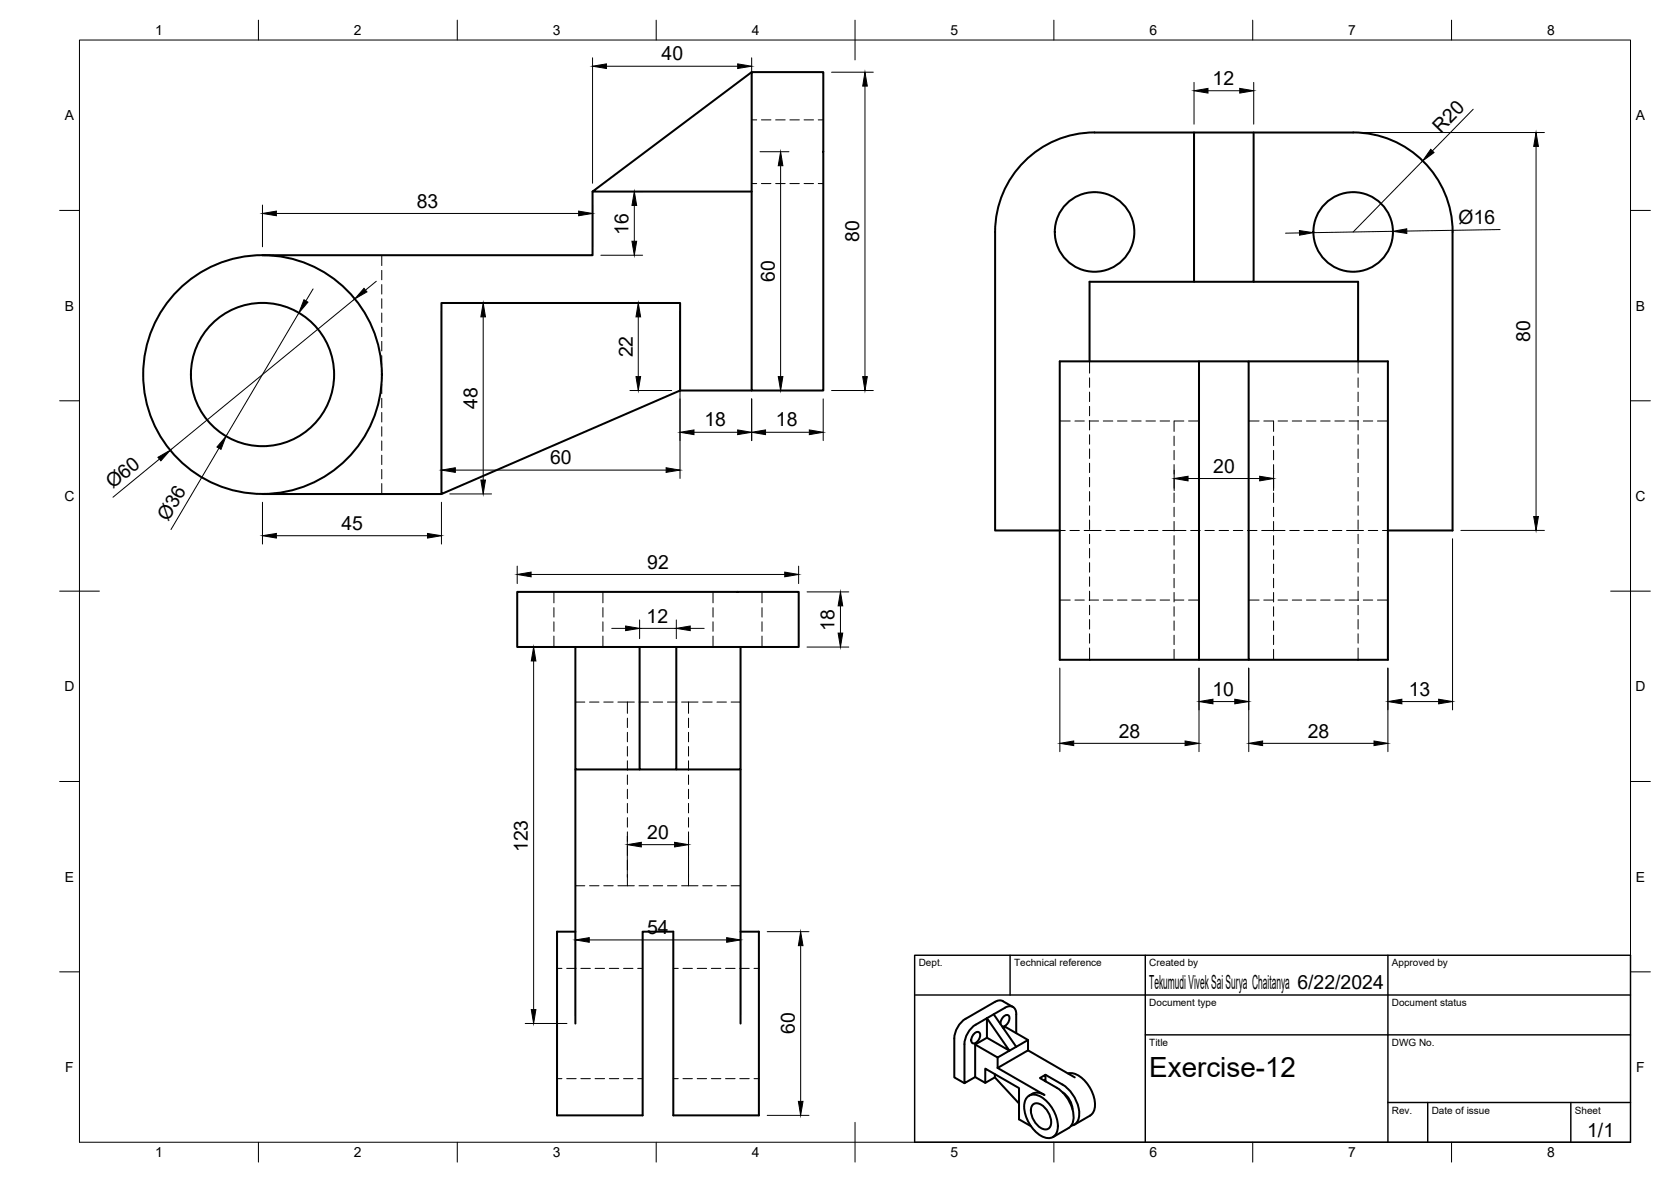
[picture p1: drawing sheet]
<svg xmlns="http://www.w3.org/2000/svg" width="420mm" height="297mm" viewBox="0 0 420 297" stroke-linecap="round" stroke-linejoin="round" font-family="sans-serif">
<!-- layer: Visible -->
<g fill="none" stroke="#000" stroke-width=".51">
<path d="M189 18.1h18v80h-18zM189 18.1l-40 30h40M275.2 33.3h65M275.2 33.3a25 25 0 0 0-25 25v75h16.3M300.2 33.3v37.5h15v-37.5M340.2 33.3a25 25 0 0 1 25.1 25M149 48.1v16h-83M365.2 58.3v75h-16.2M111 76.1h60v22l-60 26zM300.2 70.8h-26.2v20M315.2 70.8h26.3v20h-27.5M171 98.1h18"/>
<path d="M301.5 90.8h-35v75h35v-75h12.5v75h35v-75h-7.5M66 124.1h45M130 148.7h70.8v13.9h-70.8zM144.7 162.6v30.8h16.1M160.8 162.6v30.8h9.3v-30.8M186.2 162.6v30.8h-16.1M301.5 165.8h12.5M144.7 193.4v63.8M186.2 193.4v63.8M144.7 234.1h-4.6v46.2h21.5v-46.2h7.7v46.2h21.5v-46.2h-4.6M245 259.7a.82 .82 0 0 1 1.4 0 2.08 2.08 0 0 1-1.7 2.5 1.38 1.38 0 0 1 0-2.1zM245.3 257.5l7.4-4.2a1.72 1.72 0 0 1 2-.3 1.72 1.72 0 0 1 .8 1.9v4.7"/>
<path d="M245.3 257.5a6.3 6.3 0 0 0-2.8 4.9v9.8l2.7-1.5v-8.2l3-1.7v-4.9l5.6 8.1-5.6-3.2M249.9 254.9l5.6 8.2-4.7 2.7-5.6-3.3M250.1 251.8l-7.3 4.2a6.3 6.3 0 0 0-2.8 4.9l-.1 9.8 2.6 1.5M250.2 251.8l.8-.4h.8l2.9 1.7M251.6 257.3a2.06 2.06 0 0 1 1.8-2.2 1.82 1.82 0 0 1-.8 2.8h-.6M252.3 258.4l.5-.3 5.7 3.3-3 1.7M245.2 270.7l2.5 1.4M250.1 269.9v.8l6.1 6.6M250.1 270.7l-2.4 1.4v-3.6l8.5 4.9v7.9l3 1.7M250.8 268.4l7.7-4.4 11.7 6.7M250.8 265.8v2.6M250.8 268.4l11.8 6.8"/>
<path d="M258.5 261.4v2.6M258.5 275.5a3.2 3.2 0 0 1 3.9 .6 9.1 9.1 0 0 1 3.5 7.7 2.49 2.49 0 0 1-1.6 2.1 2.49 2.49 0 0 1-2.5-.5 9.1 9.1 0 0 1-4.2-8.2l.2-.7zM259.8 277.5a2.29 2.29 0 0 1 3 .9 4.7 4.7 0 0 1 1.3 4.8 1.75 1.75 0 0 1-2.9-.1 5 5 0 0 1-1.7-5.2zM262.6 275.2l-1.1-.5a2.91 2.91 0 0 0-2.8 .6M262.9 271.7v-1.6l-1.4 .8 4.2 2.5a8.7 8.7 0 0 1 4 8.8l-.6 .9-.4 .4M262.9 270.1l4.2 2.4M267.1 272.5a9 9 0 0 1 4.2 8.4 2.35 2.35 0 0 1-2 2M267.3 274.6a5.7 5.7 0 0 1 2.4 4.2M268.5 269.8a5.5 5.5 0 0 1 5.3 3.1 7 7 0 0 1 1.1 6.6l-.8 .8-4 2.3M268.7 283.5l-3.9 2.3"/>
<circle cx="275.2" cy="58.3" r="10"/>
<circle cx="340.2" cy="58.3" r="10"/>
<circle cx="66" cy="94.1" r="30"/>
<circle cx="66" cy="94.1" r="18"/>
</g>
<!-- layer: Hidden -->
<g fill="none" stroke="#000" stroke-width=".25">
<path d="M189 30.1h1.3M191.5 30.1h2.3M195 30.1h2.4M198.6 30.1h2.4M202.2 30.1h2.4M205.7 30.1h1.3M189 46.1h1.3M191.5 46.1h2.3M195 46.1h2.4M198.6 46.1h2.4M202.2 46.1h2.4M205.7 46.1h1.3"/>
<path d="M96 64.1v2.6M96 68v2.3M96 71.5v2.4M96 75.1v2.4M96 78.7v2.3M96 82.2v2.4M96 85.8v2.4M96 89.4v2.4M96 92.9v2.4M96 96.5v2.4M274 90.8v3M274 95v2.4"/>
<path d="M274 98.5v2.4M341.5 98.5v2.4M341.5 95v2.4M341.5 90.8v3M96 100.1v2.4M96 103.7v2.4M96 107.2v2.4M96 110.8v2.4M96 114.4v2.4M96 118v2.3M266.5 105.8h2.6M270.3 105.8h2.3"/>
<path d="M273.9 105.8h2.3M274 102.1v2.4M274 105.7v2.4M274 109.2v2.4M274 112.8v2.4M274 116.4v2.4M274 120v2.4M277.4 105.8h2.4M281 105.8h2.4M284.6 105.8h2.3M288.1 105.8h2.4M291.7 105.8h2.4"/>
<path d="M295.2 105.8v2.6M295.2 109.6v2.4M295.2 113.2v2.4M295.2 116.8v2.3M295.3 105.8h2.4M298.9 105.8h2.6M314 105.8h2.6M317.8 105.8h2.4M320.2 105.8v2.6M320.2 109.6v2.4M320.2 113.2v2.4M320.2 116.8v2.3"/>
<path d="M321.4 105.8h2.3M324.9 105.8h2.4M328.5 105.8h2.4M332.1 105.8h2.4M335.6 105.8h2.4M339.2 105.8h2.4M341.5 120v2.4M341.5 116.4v2.4M341.5 112.8v2.4M341.5 109.2v2.4M341.5 105.7v2.4M341.5 102.1v2.4"/>
<path d="M342.8 105.8h2.4M346.4 105.8h2.6M96 121.5v2.6M266.5 133.3h1.3M269 133.3h2.4M272.6 133.3h4.3M274 123.5v2.4M274 127.1v2.4M274 130.7v2.4M274 134.3v2.3M274 137.8v2.4M278 133.3h2.4"/>
<path d="M281.6 133.3h2.4M285.2 133.3h2.4M288.8 133.3h2.3M292.3 133.3h5.9M295.2 120.3v2.4M295.2 123.9v2.4M295.2 127.5v2.3M295.2 131v2.4M295.2 134.6v2.4M295.2 138.2v2.4M299.4 133.3h2.4M303 133.3h2.3"/>
<path d="M306.5 133.3h2.4M310.1 133.3h2.4M313.7 133.3h2.4M317.2 133.3h5.9M320.2 120.3v2.4M320.2 123.9v2.4M320.2 127.5v2.3M320.2 131v2.4M320.2 134.6v2.4M320.2 138.2v2.4M324.3 133.3h2.4M327.9 133.3h2.4"/>
<path d="M331.4 133.3h2.4M335 133.3h2.4M338.6 133.3h4.2M341.5 137.8v2.4M341.5 134.3v2.3M341.5 130.7v2.4M341.5 127.1v2.4M341.5 123.5v2.4M344 133.3h2.4M347.6 133.3h1.4M139.3 148.7v2.8M139.3 152.7v2.4"/>
<path d="M139.3 156.3v2.4M139.3 159.8v2.8M151.6 148.7v2.8M151.6 152.7v2.4M151.6 156.3v2.4M151.6 159.8v2.8M179.3 148.7v2.8M179.3 152.7v2.4M179.3 156.3v2.4M179.3 159.8v2.8M191.6 148.7v2.8M191.6 152.7v2.4"/>
<path d="M191.6 156.3v2.4M191.6 159.8v2.8M266.5 150.8h2.6M270.3 150.8h2.3M273.9 150.8h2.3M274 141.4v2.4M274 145v2.3M274 148.6v2.3M274 152.1v2.4M274 155.7v2.4M274 159.3v2.3M277.4 150.8h2.4"/>
<path d="M281 150.8h2.4M284.6 150.8h2.3M288.1 150.8h2.4M291.7 150.8h2.4M295.2 141.8v2.3M295.2 145.3v2.4M295.2 148.9v2.4M295.2 152.5v2.4M295.2 156v2.4M295.2 159.6v2.4M295.3 150.8h2.4M298.9 150.8h2.6"/>
<path d="M314 150.8h2.6M317.8 150.8h2.4M320.2 141.8v2.3M320.2 145.3v2.4M320.2 148.9v2.4M320.2 152.5v2.4M320.2 156v2.4M320.2 159.6v2.4M321.4 150.8h2.3M324.9 150.8h2.4M328.5 150.8h2.4M332.1 150.8h2.4"/>
<path d="M335.6 150.8h2.4M339.2 150.8h2.4M341.5 159.3v2.3M341.5 155.7v2.4M341.5 152.1v2.4M341.5 148.6v2.3M341.5 145v2.3M341.5 141.4v2.4M342.8 150.8h2.4M346.4 150.8h2.6M144.7 176.4h2.3M148.2 176.4h2.4"/>
<path d="M151.8 176.4h2.4M155.4 176.4h4.1M157.8 176.4v2.9M160.7 176.4h2.3M164.3 176.4h2.3M167.8 176.4h2.4M171.4 176.4h4.1M173.1 176.4v2.9M176.7 176.4h2.4M180.3 176.4h2.3M183.8 176.4h2.4M274 162.8v3"/>
<path d="M295.2 163.2v2.6M320.2 163.2v2.6M341.5 162.8v3M157.8 180.5v2.3M157.8 184v2.4M157.8 187.6v2.4M157.8 191.2v2.4M157.8 194.8v2.3M157.8 198.3v2.4M173.1 180.5v2.3M173.1 184v2.4M173.1 187.6v2.4"/>
<path d="M173.1 191.2v2.4M173.1 194.8v2.3M173.1 198.3v2.4M157.8 201.9v2.4M157.8 205.5v2.4M157.8 209v2.4M157.8 212.6v2.4M157.8 216.2v2.4M157.8 219.8v2.8M173.1 201.9v2.4M173.1 205.5v2.4M173.1 209v2.4"/>
<path d="M173.1 212.6v2.4M173.1 216.2v2.4M173.1 219.8v2.8M144.7 222.6h2.3M148.2 222.6h2.4M151.8 222.6h2.4M155.4 222.6h4.1M160.7 222.6h2.3M164.3 222.6h2.3M167.8 222.6h2.4M171.4 222.6h4.1M176.7 222.6h2.4"/>
<path d="M180.3 222.6h2.3M183.8 222.6h2.4M140.1 243.4h1.2M142.5 243.4h2.4M146 243.4h2.4M149.6 243.4h2.4M153.2 243.4h2.4M156.8 243.4h2.4M160.3 243.4h1.3M169.3 243.4h1.2M171.7 243.4h2.4M175.3 243.4h2.4"/>
<path d="M178.9 243.4h2.4M182.4 243.4h2.4M186 243.4h2.4M189.6 243.4h1.2M140.1 271.1h1.2M142.5 271.1h2.4M146 271.1h2.4M149.6 271.1h2.4M153.2 271.1h2.4M156.8 271.1h2.4M160.3 271.1h1.3M169.3 271.1h1.2"/>
<path d="M171.7 271.1h2.4M175.3 271.1h2.4M178.9 271.1h2.4M182.4 271.1h2.4M186 271.1h2.4M189.6 271.1h1.2"/>
</g>
<!-- layer: BORDER -->
<g fill="none" stroke="#000" stroke-width=".25">
<path d="M20 10.1h390v276.9h-390zM65 5.1v5M115 5.1v5M165 5.1v5M215 5.1v10M265 5.1v5M315 5.1v5M365 5.1v5M15 52.9h5M410 52.9h5M15 100.7h5M410 100.7h5"/>
<path d="M15 148.6h10M405 148.6h10M15 196.4h5M410 196.4h5M15 244.2h5M410 244.2h5M65 287v5M115 287v5M165 287v5M215 282.1v9.9M265 287v5M315 287v5"/>
<path d="M365 287v5"/>
</g>
<!-- layer: TITLEBLOCK -->
<path d="M230 240.1h180v46.9h-180zM230 250h180M254 240.1v9.9M288 240.1v46.9M349 240.1v46.9M288 260.1h122M349 277.1h61M359 277.1v9.9M395 277.1v9.9" fill="none" stroke="#000" stroke-width=".36"/>
<!-- layer: FD_Dimensions -->
<g fill="none" stroke="#000" stroke-width=".25">
<path d="M149 14.5v31.5M152.5 16.6h33M189 14.5v31.5M209.1 18.1h10.5M191.1 38.1h7.3M217.5 21.6v73M300.2 20.7v10.5M303.7 22.8h8M315.2 20.7v10.5M342.3 33.3h46M370.4 27.5l-10.2 10.4M386.2 36.8v93"/>
<path d="M66 51.5v10.5M69.5 53.6h76M149 51.5v10.5M151.1 48.1h10.5M159.5 51.6v9M196.3 41.6v53M326.7 58.5l-3.5 .1M350.2 58.1l-20 .4M357.7 40.4l-17.5 17.9M377.2 57.7l-23.5 .4M75.1 78.6l-18.3 31M78.7 72.6l-1.8 3"/>
<path d="M89.2 75.1l-46.4 38M94.6 70.7l-2.7 2.2M111 78.2v42M113.1 76.1h10.5M121.5 79.6v41M151.1 64.1h10.5M158.4 76.1h10.5M160.5 79.6v15M171 78.2v42M158.4 98.1h10.5M191.1 98.1h7.3M209.1 98.1h10.5"/>
<path d="M40.1 115.4l-11.7 9.6M55.1 112.6l-12.1 20.5M114.5 118.1h53M174.5 108.6h11M189 100.2v10.5M192.5 108.6h11M207 100.2v10.5M295.2 118.2v5.1M320.2 118.2v5.1M66 126.2v10.5M69.5 134.6h38M111 126.2v10.5"/>
<path d="M113.1 124.1h10.5M298.7 120.3h18M365.2 135.4v43M367.3 133.3h21M130 142.3v4.3M133.5 144.4h63.8M153.8 157.9h3.5M160.8 155.8v4.7M160.8 157.9h9.3M170.1 155.8v4.7M173.5 157.9h3.6M200.8 142.3v4.3"/>
<path d="M202.9 148.7h10.5M211.3 152.3v6.8M132.1 162.6h10.5M134.2 166.1v87.6M202.9 162.6h10.5M266.5 167.9v21M301.5 167.9v21M305 176.3h5.5M314 167.9v21M349 167.9v21M352.5 176.3h9.2M270 186.8h28"/>
<path d="M317.5 186.8h28M157.7 210.1v10.4M161.2 212.3h8.4M173.1 210.1v10.4M144.7 234.1v21M148.2 236.2h34.5M186.2 234.1v21M192.9 234.1h10.5M201.3 237.6v39.2M132.1 257.2h10.5M192.9 280.3h10.5"/>
</g>
<g fill="#000" stroke="#000" stroke-width=".25">
<path d="M149 16.6l3.5-.5v1.1zM185.5 16.1l3.5 .5-3.5 .6zM217.5 18.1l.6 3.5h-1.2zM300.2 22.8l3.5-.6v1.2zM311.7 22.2l3.5 .6-3.5 .6zM359.7 37.5l.9 .8-2.9 2.1zM386.2 33.3l.6 3.5h-1.2zM66 53.6l3.5-.5v1.1zM145.5 53.1l3.5 .5-3.5 .6zM159.5 48.1l.6 3.5h-1.2zM196.3 38.1l.5 3.5h-1.1zM326.7 57.9l3.5 .6-3.5 .6z"/>
<path d="M350.2 58.1l3.5-.6v1.2zM76.4 75.3l1 .6-2.3 2.7zM91.5 72.5l.8 .8-3.1 1.8zM121.5 76.1l.6 3.5h-1.2zM158.9 60.6h1.2l-.6 3.5zM160.5 76.1l.6 3.5h-1.2zM159.9 94.6h1.2l-.6 3.5zM195.7 94.6h1.1l-.5 3.5zM216.9 94.6h1.2l-.6 3.5zM39.7 114.9l3.1-1.8-2.4 2.7zM56.8 109.6l-1.2 3.3-1.1-.6zM111 118.1l3.5-.6v1.2z"/>
<path d="M167.5 117.5l3.5 .6-3.5 .6zM171 108.6l3.5-.6v1.2zM185.5 108l3.5 .6-3.5 .6zM189 108.6l3.5-.6v1.2zM203.5 108l3.5 .6-3.5 .6zM295.2 120.3l3.5-.6v1.1zM316.7 119.7l3.5 .6-3.5 .5zM66 134.6l3.5-.5v1.1zM107.5 134.1l3.5 .5-3.5 .6zM120.9 120.6h1.2l-.6 3.5zM385.6 129.8h1.2l-.6 3.5zM130 144.4l3.5-.6v1.2z"/>
<path d="M157.3 157.3l3.5 .6-3.5 .6zM170.1 157.9l3.4-.6v1.2zM197.3 143.8l3.5 .6-3.5 .6zM210.7 159.1h1.2l-.6 3.5zM211.3 148.7l.6 3.6h-1.2zM134.2 162.6l.5 3.5h-1.1zM301.5 176.3l3.5-.6v1.2zM310.5 175.7l3.5 .6-3.5 .6zM349 176.3l3.5-.6v1.2zM361.7 175.7l3.5 .6-3.5 .6zM266.5 186.8l3.5-.6v1.2zM298 186.2l3.5 .6-3.5 .6z"/>
<path d="M314 186.8l3.5-.6v1.2zM345.5 186.2l3.5 .6-3.5 .6zM157.7 212.3l3.5-.6v1.1zM169.6 211.7l3.5 .6-3.5 .5zM144.7 236.2l3.5-.6v1.2zM182.7 235.6l3.5 .6-3.5 .6zM201.3 234.1l.6 3.5h-1.2zM133.6 253.7h1.1l-.5 3.5zM200.7 276.8h1.2l-.6 3.5z"/>
</g>
<text font-size="7" x="289" y="270.6">Exercise-12</text>
<g font-size="4.9">
<text x="166.3" y="15.2">40</text>
<text x="304.9" y="21.4">12</text>
<text x="362.3" y="33.7" transform="rotate(-46 362.3 33.7)">R20</text>
<text x="104.8" y="52.2">83</text>
<text x="158" y="59" transform="rotate(-90 158 59)">16</text>
<text x="366.8" y="56.3" transform="rotate(-1 366.8 56.3)">Ø16</text>
<text x="216" y="60.8" transform="rotate(-90 216 60.8)">80</text>
<text x="194.8" y="70.8" transform="rotate(-90 194.8 70.8)">60</text>
<text x="159.1" y="89.8" transform="rotate(-90 159.1 89.8)">22</text>
<text x="384.8" y="86" transform="rotate(-90 384.8 86)">80</text>
<text x="120" y="102.8" transform="rotate(-90 120 102.8)">48</text>
<text x="177.1" y="107.2">18</text>
<text x="195.1" y="107.2">18</text>
<text x="138.3" y="116.7">60</text>
<text x="305.1" y="118.8">20</text>
<text x="28.3" y="123" transform="rotate(-39 28.3 123)">Ø60</text>
<text x="42.3" y="131.3" transform="rotate(-59 42.3 131.3)">Ø36</text>
<text x="85.8" y="133.2">45</text>
<text x="162.8" y="142.9">92</text>
<text x="162.6" y="156.5">12</text>
<text x="209.9" y="158.5" transform="rotate(-90 209.9 158.5)">18</text>
<text x="304.9" y="174.8">10</text>
<text x="354.2" y="174.8">13</text>
<text x="281.3" y="185.3">28</text>
<text x="328.8" y="185.3">28</text>
<text x="132.7" y="214.2" transform="rotate(-90 132.7 214.2)">123</text>
<text x="162.8" y="210.8">20</text>
<text x="162.7" y="234.7">54</text>
<text x="289" y="248.5">Tekumudi Vivek Sai Surya Chaitanya 6/22/2024</text>
<text x="199.9" y="259.9" transform="rotate(-90 199.9 259.9)">60</text>
<text x="399.1" y="285.7">1/1</text>
</g>
<g font-size="3.5">
<text x="39" y="8.8">1</text>
<text x="89" y="8.8">2</text>
<text x="139" y="8.8">3</text>
<text x="189" y="8.8">4</text>
<text x="239" y="8.8">5</text>
<text x="289" y="8.8">6</text>
<text x="339" y="8.8">7</text>
<text x="389" y="8.8">8</text>
<text x="16.3" y="30.2">A</text>
<text x="411.3" y="30.2">A</text>
<text x="16.3" y="78">B</text>
<text x="411.3" y="78">B</text>
<text x="16.2" y="125.9">C</text>
<text x="411.2" y="125.9">C</text>
<text x="16.2" y="173.7">D</text>
<text x="411.2" y="173.7">D</text>
<text x="16.3" y="221.6">E</text>
<text x="411.3" y="221.6">E</text>
<text x="16.4" y="269.4">F</text>
<text x="411.4" y="269.4">F</text>
<text x="39" y="290.8">1</text>
<text x="89" y="290.8">2</text>
<text x="139" y="290.8">3</text>
<text x="189" y="290.8">4</text>
<text x="239" y="290.8">5</text>
<text x="289" y="290.8">6</text>
<text x="339" y="290.8">7</text>
<text x="389" y="290.8">8</text>
</g>
<g font-size="2.5">
<text x="231" y="242.9">Dept.</text>
<text x="255" y="242.9">Technical reference</text>
<text x="289" y="242.9">Created by</text>
<text x="350" y="242.9">Approved by</text>
<text x="289" y="252.8">Document type</text>
<text x="350" y="252.8">Document status</text>
<text x="289" y="262.9">Title</text>
<text x="350" y="262.9">DWG No.</text>
<text x="350" y="279.9">Rev.</text>
<text x="360" y="279.9">Date of issue</text>
<text x="396" y="279.9">Sheet</text>
</g>
</svg>
